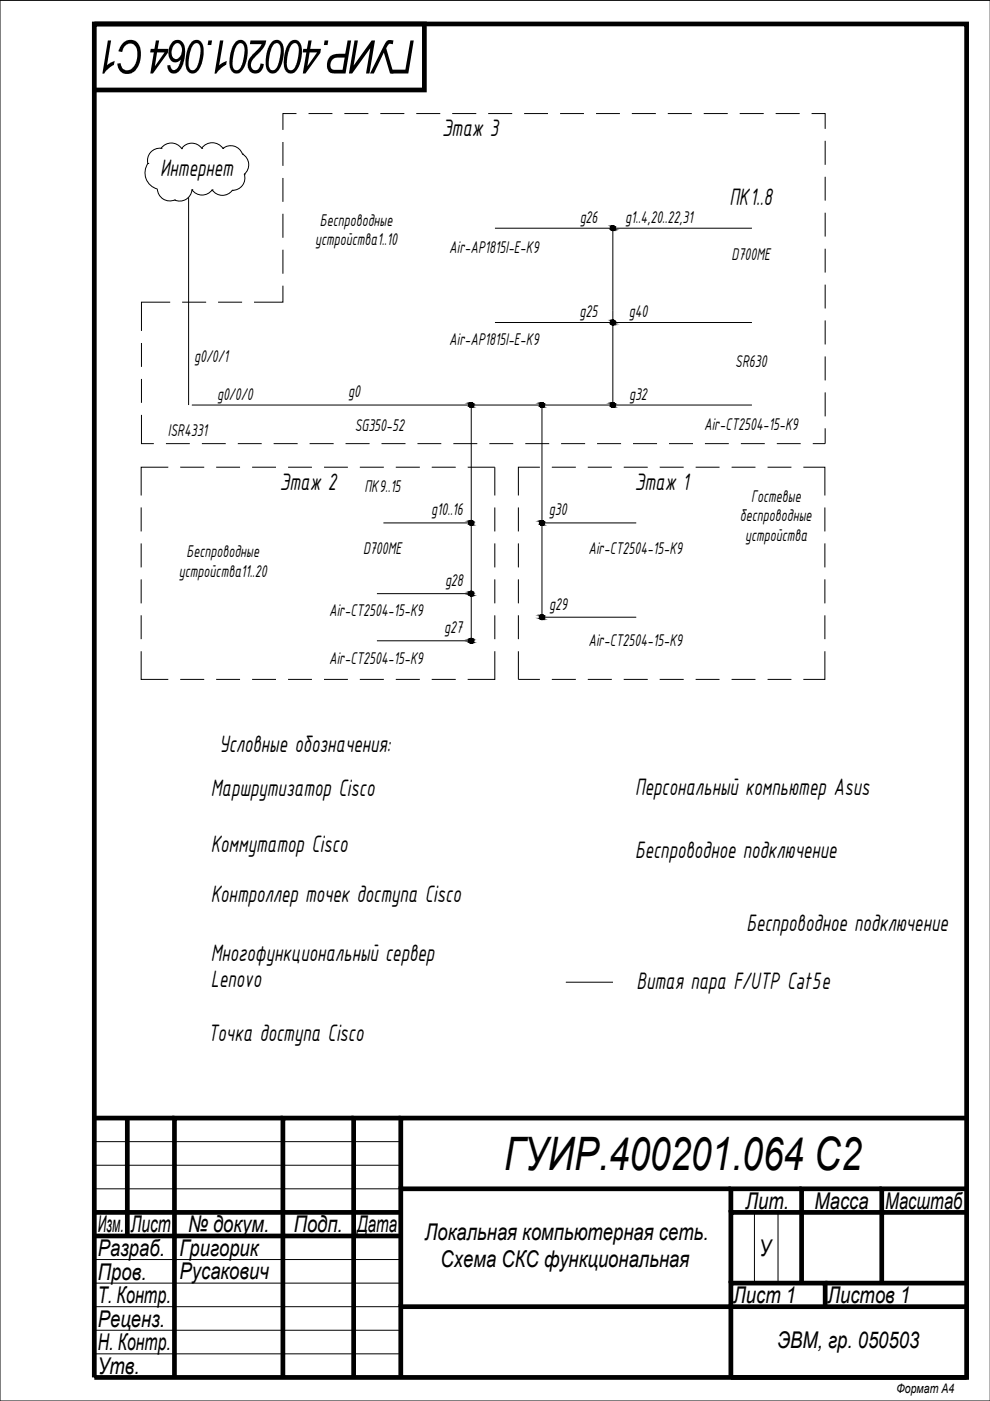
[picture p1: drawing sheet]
<svg xmlns="http://www.w3.org/2000/svg" width="210mm" height="297mm" viewBox="0 0 210 297" stroke-linecap="round" stroke-linejoin="round" font-family="sans-serif">
<!-- layer: 0 -->
<g fill="none" stroke="#000" stroke-width="1" stroke-linecap="butt">
<path d="M20 5.1h184.9v286.9h-184.9zM20 5.1h70v14h-70M20 237.1h17M27 237.1v24.9M60 237.1h-23v54.9M75 237.1h-15v54.9M85 237.1h-10v54.9M204.9 237.1h-119.9v15M20 257h65M155 252.1h-70v24.9M170 252.1h-15v4.9M187 252.1h-17v4.9h-15v15"/>
<path d="M204.9 257h-17.9v15M204.9 252.1h-17.9v4.9h-17v15M20 262h65M175 277v-5h-20v5h-70v15M175 272h29.9M204.9 277h-49.9v15h49.9"/>
</g>
<g fill="none" stroke="#000" stroke-width=".21">
<path d="M0 .1h209.9v296.9h-209.9zM31.3 34.7h.1M31.4 34.6a3.5 3.5 0 0 0 2 5.5M34.1 31.5h.1M34.2 31.4a2.61 2.61 0 0 0-2.9 3.3M34.2 31.4a2.63 2.63 0 0 1 4.3 .1 2.61 2.61 0 0 1 4.3-.1M38.5 31.5h.1M42.8 31.5h.1M42.8 31.4a2.73 2.73 0 0 1 4.5 0M47.2 31.5h.1M47.3 31.5a2.64 2.64 0 0 1 4.1 1.2M51.4 32.7h.1"/>
<path d="M51.4 32.7a2.59 2.59 0 0 1 .4 4.2 2.61 2.61 0 0 1-2.6 3.5M51.8 36.9h.1M33.4 40.1a2.64 2.64 0 0 0 3.6 2.3M37 42.4h.1M40.7 40.2h.1M45 40.3h.1M45 40.3a2.61 2.61 0 0 1-4.3-.1 2.61 2.61 0 0 1-3.7 2.2M45 40.3a2.61 2.61 0 0 0 4.3 .1M49.2 40.4h.1M20 252.1h65M20 247.1h65M20 242.1h65"/>
<path d="M160 257v15h5v-15h5M20 277h65M20 272h65M20 267h65M20 287h65M20 282h65"/>
</g>
<!-- layer: Twisted Pair -->
<g fill="none" stroke="#000" stroke-width=".21">
<path d="M40 41.8v44.1M104.9 48.4h54.5M129.9 48.4v37.5M104.9 68.4h54.5M40.7 85.9h118.7M99.9 85.9v50h-20M114.9 85.9v45h20M81.3 110.9h18.6M114.9 110.9h20M79.9 125.9h20M120 208.2h10"/>
<circle cx="130" cy="48.4" r=".52"/>
<circle cx="130" cy="68.4" r=".52"/>
<circle cx="99.9" cy="85.9" r=".52"/>
<circle cx="114.9" cy="85.9" r=".52"/>
<circle cx="130" cy="85.9" r=".52"/>
<circle cx="99.9" cy="110.9" r=".52"/>
<circle cx="114.9" cy="110.9" r=".52"/>
<circle cx="99.9" cy="125.8" r=".52"/>
<circle cx="99.9" cy="135.8" r=".52"/>
<circle cx="114.9" cy="130.8" r=".52"/>
</g>
<g fill="#000" stroke="#000" stroke-width=".21">
<path d="M129.7 47.9h.2zM129.9 48.9h.2zM129.7 67.9h.2zM129.9 68.8h.2zM99.8 85.4h.1zM99.9 86.3h.2zM114.8 85.4h.1zM114.9 86.3h.2zM129.7 85.4h.2zM129.9 86.3h.2zM99.8 110.4h.1zM99.9 111.3h.2z"/>
<path d="M114.8 110.4h.1zM114.9 111.3h.2zM99.8 135.4h.1zM99.9 136.3h.2zM99.8 125.4h.1zM99.9 126.3h.2zM114.8 130.4h.1zM114.9 131.3h.2z"/>
<path d="M129.7 47.9h.2zM129.7 47.9h.2z"/>
<path d="M129.7 47.9l.2 .1zM129.6 48h.3z"/>
<path d="M129.6 48l.3 .1zM129.6 48l.3 .1z"/>
<path d="M129.6 48.1h.3zM129.5 48.1h.4z"/>
<path d="M129.5 48.1l.4 .1zM129.5 48.1l.4 .1z"/>
<path d="M129.5 48.2l.4 .1zM129.5 48.2l.4 .1z"/>
<path d="M129.4 48.3l.5 .1zM129.4 48.3l.5 .1z"/>
<path d="M129.4 48.4l.5 .1zM129.4 48.4l.5 .1z"/>
<path d="M129.4 48.5h.5zM129.4 48.5h.5z"/>
<path d="M129.5 48.5l.4 .1zM129.5 48.5l.4 .1z"/>
<path d="M129.5 48.6l.4 .1zM129.5 48.6l.4 .1z"/>
<path d="M129.6 48.7l.3 .1zM129.6 48.7l.3 .1z"/>
<path d="M129.6 48.8h.3zM129.6 48.8h.3z"/>
<path d="M129.7 48.8l.2 .1zM129.7 48.8l.2 .1z"/>
<path d="M129.7 48.9h.2zM129.7 48.9h.2z"/>
<path d="M129.9 47.9h.2zM129.9 47.9h.2z"/>
<path d="M129.9 47.9h.3zM129.9 47.9h.3z"/>
<path d="M129.9 47.9l.3 .1zM129.9 47.9l.3 .1z"/>
<path d="M129.9 48.8h.3zM129.9 48.8l.2 .1z"/>
<path d="M129.9 48l.4 .1zM129.9 48l.4 .1z"/>
<path d="M129.9 48.8h.3zM129.9 48.8h.3z"/>
<path d="M129.9 48.1h.5zM129.9 48.1h.5z"/>
<path d="M129.9 48.7h.4zM129.9 48.7l.3 .1z"/>
<path d="M129.9 48.1l.5 .1zM129.9 48.1l.5 .1z"/>
<path d="M129.9 48.6h.5zM129.9 48.6l.4 .1z"/>
<path d="M129.9 48.2l.5 .1zM129.9 48.2l.5 .1z"/>
<path d="M129.9 48.5h.5zM129.9 48.5l.5 .1z"/>
<path d="M129.9 48.3l.5 .1zM129.9 48.3l.5 .1z"/>
<path d="M129.9 48.4l.5 .1zM129.9 48.4l.5 .1z"/>
<path d="M129.9 48.5h.5zM129.9 48.5h.5z"/>
<path d="M129.7 67.9h.2zM129.7 67.9h.2z"/>
<path d="M129.7 67.9l.2 .1zM129.6 68h.3z"/>
<path d="M129.6 68l.3 .1zM129.6 68l.3 .1z"/>
<path d="M129.6 68.1h.3zM129.5 68.1h.4z"/>
<path d="M129.5 68.1l.4 .1zM129.5 68.1l.4 .1z"/>
<path d="M129.5 68.2l.4 .1zM129.5 68.2l.4 .1z"/>
<path d="M129.4 68.3l.5 .1zM129.4 68.3l.5 .1z"/>
<path d="M129.4 68.4l.5 .1zM129.4 68.4l.5 .1z"/>
<path d="M129.4 68.5h.5zM129.4 68.5h.5z"/>
<path d="M129.5 68.5l.4 .1zM129.5 68.5l.4 .1z"/>
<path d="M129.5 68.6l.4 .1zM129.5 68.6l.4 .1z"/>
<path d="M129.6 68.7l.3 .1zM129.6 68.7l.3 .1z"/>
<path d="M129.6 68.8h.3zM129.6 68.8h.3z"/>
<path d="M129.7 68.8h.2zM129.7 68.8h.2z"/>
<path d="M129.7 68.8l.2 .1zM129.7 68.8l.2 .1z"/>
<path d="M129.9 67.9h.2zM129.9 67.9h.2z"/>
<path d="M129.9 67.9h.3zM129.9 67.9h.3z"/>
<path d="M129.9 67.9l.3 .1zM129.9 67.9l.3 .1z"/>
<path d="M129.9 68.8h.3zM129.9 68.8h.2z"/>
<path d="M129.9 68l.4 .1zM129.9 68l.4 .1z"/>
<path d="M129.9 68.8h.3zM129.9 68.8h.3z"/>
<path d="M129.9 68.1h.5zM129.9 68.1h.5z"/>
<path d="M129.9 68.7h.4zM129.9 68.7l.3 .1z"/>
<path d="M129.9 68.1l.5 .1zM129.9 68.1l.5 .1z"/>
<path d="M129.9 68.6h.5zM129.9 68.6l.4 .1z"/>
<path d="M129.9 68.2l.5 .1zM129.9 68.2l.5 .1z"/>
<path d="M129.9 68.5h.5zM129.9 68.5l.5 .1z"/>
<path d="M129.9 68.3l.5 .1zM129.9 68.3l.5 .1z"/>
<path d="M129.9 68.4l.5 .1zM129.9 68.4l.5 .1z"/>
<path d="M129.9 68.5h.5zM129.9 68.5h.5z"/>
<path d="M99.8 85.4h.1zM99.7 85.4h.2z"/>
<path d="M99.7 85.4l.2 .1zM99.7 85.4l.2 .1z"/>
<path d="M99.6 85.5l.3 .1zM99.6 85.5l.3 .1z"/>
<path d="M99.5 85.6h.4zM99.5 85.6h.4z"/>
<path d="M99.5 85.6l.4 .1zM99.5 85.6l.4 .1z"/>
<path d="M99.4 85.7l.5 .1zM99.4 85.7l.5 .1z"/>
<path d="M99.4 85.8l.5 .1zM99.4 85.8l.5 .1z"/>
<path d="M99.4 85.9l.5 .1zM99.4 85.9l.5 .1z"/>
<path d="M99.4 86l.5 .1zM99.4 86l.5 .1z"/>
<path d="M99.4 86.1h.5zM99.4 86.1h.5z"/>
<path d="M99.5 86.1l.4 .1zM99.5 86.1l.4 .1z"/>
<path d="M99.5 86.2h.4zM99.5 86.2h.4z"/>
<path d="M99.6 86.2l.3 .1zM99.6 86.2l.3 .1z"/>
<path d="M99.7 86.3h.2zM99.7 86.3h.2z"/>
<path d="M99.8 86.3l.1 .1zM99.8 86.3l.1 .1z"/>
<path d="M99.9 85.4h.2zM99.9 85.4h.2z"/>
<path d="M99.9 85.4h.3zM99.9 85.4h.3z"/>
<path d="M99.9 85.4l.3 .1zM99.9 85.4l.3 .1z"/>
<path d="M99.9 86.3h.3zM99.9 86.3h.2z"/>
<path d="M99.9 85.5l.4 .1zM99.9 85.5l.4 .1z"/>
<path d="M99.9 86.2h.3zM99.9 86.2l.3 .1z"/>
<path d="M99.9 85.6h.4zM99.9 85.6h.4z"/>
<path d="M99.9 86.2h.4zM99.9 86.2h.3z"/>
<path d="M99.9 85.6l.5 .1zM99.9 85.6l.5 .1z"/>
<path d="M99.9 86.1h.4zM99.9 86.1l.4 .1z"/>
<path d="M99.9 85.7l.5 .1zM99.9 85.7l.5 .1z"/>
<path d="M99.9 86.1h.5zM99.9 86.1h.4z"/>
<path d="M99.9 85.8l.5 .1zM99.9 85.8l.5 .1z"/>
<path d="M99.9 85.9l.5 .1zM99.9 85.9l.5 .1z"/>
<path d="M99.9 86h.5zM99.9 86l.5 .1z"/>
<path d="M114.8 85.4h.1zM114.7 85.4h.2z"/>
<path d="M114.7 85.4l.2 .1zM114.6 85.5h.3z"/>
<path d="M114.6 85.5l.3 .1zM114.6 85.5l.3 .1z"/>
<path d="M114.5 85.6h.4zM114.5 85.6h.4z"/>
<path d="M114.5 85.6l.4 .1zM114.5 85.6l.4 .1z"/>
<path d="M114.4 85.7l.5 .1zM114.4 85.7l.5 .1z"/>
<path d="M114.4 85.8l.5 .1zM114.4 85.8l.5 .1z"/>
<path d="M114.4 85.9l.5 .1zM114.4 85.9l.5 .1z"/>
<path d="M114.4 86l.5 .1zM114.4 86l.5 .1z"/>
<path d="M114.4 86.1h.5zM114.4 86.1h.5z"/>
<path d="M114.5 86.1l.4 .1zM114.5 86.1l.4 .1z"/>
<path d="M114.5 86.2h.4zM114.5 86.2h.4z"/>
<path d="M114.6 86.2l.3 .1zM114.6 86.2l.3 .1z"/>
<path d="M114.7 86.3h.2zM114.7 86.3h.2z"/>
<path d="M114.8 86.3l.1 .1zM114.8 86.3l.1 .1z"/>
<path d="M114.9 85.4h.2zM114.9 85.4h.2z"/>
<path d="M114.9 85.4h.3zM114.9 85.4h.3z"/>
<path d="M114.9 85.4l.3 .1zM114.9 85.4l.3 .1z"/>
<path d="M114.9 86.3h.3zM114.9 86.3h.2z"/>
<path d="M114.9 85.5l.4 .1zM114.9 85.5l.4 .1z"/>
<path d="M114.9 86.2h.3zM114.9 86.2l.3 .1z"/>
<path d="M114.9 85.6h.4zM114.9 85.6h.4z"/>
<path d="M114.9 86.2h.4zM114.9 86.2h.3z"/>
<path d="M114.9 85.6l.5 .1zM114.9 85.6l.5 .1z"/>
<path d="M114.9 86.1h.4zM114.9 86.1l.4 .1z"/>
<path d="M114.9 85.7l.5 .1zM114.9 85.7l.5 .1z"/>
<path d="M114.9 86.1h.5zM114.9 86.1h.4z"/>
<path d="M114.9 85.8l.5 .1zM114.9 85.8l.5 .1z"/>
<path d="M114.9 85.9l.5 .1zM114.9 85.9l.5 .1z"/>
<path d="M114.9 86h.5zM114.9 86l.5 .1z"/>
<path d="M129.7 85.4h.2zM129.7 85.4h.2z"/>
<path d="M129.7 85.4l.2 .1zM129.6 85.5h.3z"/>
<path d="M129.6 85.5l.3 .1zM129.6 85.5l.3 .1z"/>
<path d="M129.6 85.6h.3zM129.5 85.6h.4z"/>
<path d="M129.5 85.6l.4 .1zM129.5 85.6l.4 .1z"/>
<path d="M129.5 85.7l.4 .1zM129.5 85.7l.4 .1z"/>
<path d="M129.4 85.8l.5 .1zM129.4 85.8l.5 .1z"/>
<path d="M129.4 85.9l.5 .1zM129.4 85.9l.5 .1z"/>
<path d="M129.4 86l.5 .1zM129.4 86l.5 .1z"/>
<path d="M129.5 86.1h.4zM129.5 86.1h.4z"/>
<path d="M129.5 86.1l.4 .1zM129.5 86.1l.4 .1z"/>
<path d="M129.6 86.2h.3zM129.6 86.2h.3z"/>
<path d="M129.6 86.2l.3 .1zM129.6 86.2l.3 .1z"/>
<path d="M129.7 86.3h.2zM129.7 86.3h.2z"/>
<path d="M129.7 86.3l.2 .1zM129.7 86.3l.2 .1z"/>
<path d="M129.9 85.4h.2zM129.9 85.4h.2z"/>
<path d="M129.9 85.4h.3zM129.9 85.4h.3z"/>
<path d="M129.9 85.4l.3 .1zM129.9 85.4l.3 .1z"/>
<path d="M129.9 86.3h.3zM129.9 86.3h.2z"/>
<path d="M129.9 85.5l.4 .1zM129.9 85.5l.4 .1z"/>
<path d="M129.9 86.2h.3zM129.9 86.2l.3 .1z"/>
<path d="M129.9 85.6h.5zM129.9 85.6h.5z"/>
<path d="M129.9 86.2h.4zM129.9 86.2h.3z"/>
<path d="M129.9 85.6l.5 .1zM129.9 85.6l.5 .1z"/>
<path d="M129.9 86.1h.5zM129.9 86.1l.4 .1z"/>
<path d="M129.9 85.7l.5 .1zM129.9 85.7l.5 .1z"/>
<path d="M129.9 86.1h.5zM129.9 86.1h.5z"/>
<path d="M129.9 85.8l.5 .1zM129.9 85.8l.5 .1z"/>
<path d="M129.9 85.9l.5 .1zM129.9 85.9l.5 .1z"/>
<path d="M129.9 86h.5zM129.9 86l.5 .1z"/>
<path d="M99.8 110.4h.1zM99.7 110.4h.2z"/>
<path d="M99.7 110.4l.2 .1zM99.6 110.5h.3z"/>
<path d="M99.6 110.5l.3 .1zM99.6 110.5l.3 .1z"/>
<path d="M99.5 110.6h.4zM99.5 110.6h.4z"/>
<path d="M99.5 110.6l.4 .1zM99.5 110.6l.4 .1z"/>
<path d="M99.4 110.7l.5 .1zM99.4 110.7l.5 .1z"/>
<path d="M99.4 110.8l.5 .1zM99.4 110.8l.5 .1z"/>
<path d="M99.4 110.9l.5 .1zM99.4 110.9l.5 .1z"/>
<path d="M99.4 111l.5 .1zM99.4 111l.5 .1z"/>
<path d="M99.4 111.1h.5zM99.4 111.1h.5z"/>
<path d="M99.5 111.1l.4 .1zM99.5 111.1l.4 .1z"/>
<path d="M99.5 111.2h.4zM99.5 111.2h.4z"/>
<path d="M99.6 111.2l.3 .1zM99.6 111.2l.3 .1z"/>
<path d="M99.7 111.3h.2zM99.7 111.3h.2z"/>
<path d="M99.8 111.3l.1 .1zM99.8 111.3l.1 .1z"/>
<path d="M99.9 110.4h.2zM99.9 110.4h.2z"/>
<path d="M99.9 110.4h.3zM99.9 110.4h.3z"/>
<path d="M99.9 110.4l.3 .1zM99.9 110.4l.3 .1z"/>
<path d="M99.9 111.3h.3zM99.9 111.3h.2z"/>
<path d="M99.9 110.5l.4 .1zM99.9 110.5l.4 .1z"/>
<path d="M99.9 111.2h.3zM99.9 111.2l.3 .1z"/>
<path d="M99.9 110.6h.4zM99.9 110.6h.4z"/>
<path d="M99.9 111.2h.4zM99.9 111.2h.3z"/>
<path d="M99.9 110.6l.5 .1zM99.9 110.6l.5 .1z"/>
<path d="M99.9 111.1h.4zM99.9 111.1l.4 .1z"/>
<path d="M99.9 110.7l.5 .1zM99.9 110.7l.5 .1z"/>
<path d="M99.9 111.1h.5zM99.9 111.1h.4z"/>
<path d="M99.9 110.8l.5 .1zM99.9 110.8l.5 .1z"/>
<path d="M99.9 110.9l.5 .1zM99.9 110.9l.5 .1z"/>
<path d="M99.9 111h.5zM99.9 111l.5 .1z"/>
<path d="M114.8 110.4h.1zM114.7 110.4h.2z"/>
<path d="M114.7 110.4l.2 .1zM114.7 110.4l.2 .1z"/>
<path d="M114.6 110.5l.3 .1zM114.6 110.5l.3 .1z"/>
<path d="M114.5 110.6h.4zM114.5 110.6h.4z"/>
<path d="M114.5 110.6l.4 .1zM114.5 110.6l.4 .1z"/>
<path d="M114.4 110.7l.5 .1zM114.4 110.7l.5 .1z"/>
<path d="M114.4 110.8l.5 .1zM114.4 110.8l.5 .1z"/>
<path d="M114.4 110.9l.5 .1zM114.4 110.9l.5 .1z"/>
<path d="M114.4 111l.5 .1zM114.4 111l.5 .1z"/>
<path d="M114.4 111.1h.5zM114.4 111.1h.5z"/>
<path d="M114.5 111.1l.4 .1zM114.5 111.1l.4 .1z"/>
<path d="M114.5 111.2h.4zM114.5 111.2h.4z"/>
<path d="M114.6 111.2l.3 .1zM114.6 111.2l.3 .1z"/>
<path d="M114.7 111.3h.2zM114.7 111.3h.2z"/>
<path d="M114.8 111.3l.1 .1zM114.8 111.3l.1 .1z"/>
<path d="M114.9 110.4h.2zM114.9 110.4h.2z"/>
<path d="M114.9 110.4h.3zM114.9 110.4h.3z"/>
<path d="M114.9 110.4l.3 .1zM114.9 110.4l.3 .1z"/>
<path d="M114.9 111.3h.3zM114.9 111.3h.2z"/>
<path d="M114.9 110.5l.4 .1zM114.9 110.5l.4 .1z"/>
<path d="M114.9 111.2h.3zM114.9 111.2l.3 .1z"/>
<path d="M114.9 110.6h.4zM114.9 110.6h.4z"/>
<path d="M114.9 111.2h.4zM114.9 111.2h.3z"/>
<path d="M114.9 110.6l.5 .1zM114.9 110.6l.5 .1z"/>
<path d="M114.9 111.1h.4zM114.9 111.1l.4 .1z"/>
<path d="M114.9 110.7l.5 .1zM114.9 110.7l.5 .1z"/>
<path d="M114.9 111.1h.5zM114.9 111.1h.4z"/>
<path d="M114.9 110.8l.5 .1zM114.9 110.8l.5 .1z"/>
<path d="M114.9 110.9l.5 .1zM114.9 110.9l.5 .1z"/>
<path d="M114.9 111h.5zM114.9 111l.5 .1z"/>
<path d="M99.8 135.4l.1 .1zM99.7 135.5h.2z"/>
<path d="M99.7 135.5h.2zM99.6 135.5h.3z"/>
<path d="M99.6 135.5h.3zM99.6 135.5h.3z"/>
<path d="M99.5 135.5l.4 .1zM99.5 135.5l.4 .1z"/>
<path d="M99.5 135.6l.4 .1zM99.5 135.6l.4 .1z"/>
<path d="M99.4 135.7l.5 .1zM99.4 135.7l.5 .1z"/>
<path d="M99.4 135.8l.5 .1zM99.4 135.8l.5 .1z"/>
<path d="M99.4 135.9l.5 .1zM99.4 135.9l.5 .1z"/>
<path d="M99.4 136h.5zM99.4 136h.5z"/>
<path d="M99.4 136l.5 .1zM99.4 136l.5 .1z"/>
<path d="M99.5 136.1l.4 .1zM99.5 136.1l.4 .1z"/>
<path d="M99.5 136.2l.4 .1zM99.5 136.2l.4 .1z"/>
<path d="M99.6 136.3h.3zM99.6 136.3h.3z"/>
<path d="M99.7 136.3h.2zM99.7 136.3h.2z"/>
<path d="M99.8 136.3l.1 .1zM99.8 136.3l.1 .1z"/>
<path d="M99.8 125.4h.1zM99.7 125.4h.2z"/>
<path d="M99.7 125.4l.2 .1zM99.7 125.4l.2 .1z"/>
<path d="M99.6 125.5l.3 .1zM99.5 125.6h.4z"/>
<path d="M99.5 125.6h.4zM99.5 125.6h.4z"/>
<path d="M99.5 125.6l.4 .1zM99.5 125.6l.4 .1z"/>
<path d="M99.4 125.7l.5 .1zM99.4 125.7l.5 .1z"/>
<path d="M99.4 125.8l.5 .1zM99.4 125.8l.5 .1z"/>
<path d="M99.4 125.9l.5 .1zM99.4 125.9l.5 .1z"/>
<path d="M99.4 126l.5 .1zM99.4 126l.5 .1z"/>
<path d="M99.4 126.1h.5zM99.4 126.1h.5z"/>
<path d="M99.5 126.1l.4 .1zM99.5 126.1l.4 .1z"/>
<path d="M99.5 126.2l.4 .1zM99.5 126.2l.4 .1z"/>
<path d="M99.6 126.3h.3zM99.6 126.3h.3z"/>
<path d="M99.7 126.3h.2zM99.7 126.3h.2z"/>
<path d="M99.8 126.3l.1 .1zM99.8 126.3l.1 .1z"/>
<path d="M99.9 135.4h.2zM99.9 135.4h.2z"/>
<path d="M99.9 135.4l.3 .1zM99.9 135.4l.3 .1z"/>
<path d="M99.9 125.4h.2zM99.9 125.4h.2z"/>
<path d="M99.9 125.4h.3zM99.9 125.4h.3z"/>
<path d="M99.9 135.5h.3zM99.9 135.5h.3z"/>
<path d="M99.9 136.3h.3zM99.9 136.3h.2z"/>
<path d="M99.9 125.4l.3 .1zM99.9 125.4l.3 .1z"/>
<path d="M99.9 126.3h.3zM99.9 126.3h.2z"/>
<path d="M99.9 135.5h.4zM99.9 135.5h.4z"/>
<path d="M99.9 136.3h.3zM99.9 136.3h.3z"/>
<path d="M99.9 125.5l.4 .1zM99.9 125.5l.4 .1z"/>
<path d="M99.9 126.3h.3zM99.9 126.3h.3z"/>
<path d="M99.9 135.5l.4 .1zM99.9 135.5l.4 .1z"/>
<path d="M99.9 136.2h.4zM99.9 136.2l.3 .1z"/>
<path d="M99.9 125.6h.4zM99.9 125.6h.4z"/>
<path d="M99.9 126.2h.4zM99.9 126.2l.3 .1z"/>
<path d="M99.9 135.6l.5 .1zM99.9 135.6l.5 .1z"/>
<path d="M99.9 136.1h.4zM99.9 136.1l.4 .1z"/>
<path d="M99.9 125.6l.5 .1zM99.9 125.6l.5 .1z"/>
<path d="M99.9 126.1h.4zM99.9 126.1l.4 .1z"/>
<path d="M99.9 135.7l.5 .1zM99.9 135.7l.5 .1z"/>
<path d="M99.9 136h.5zM99.9 136l.4 .1z"/>
<path d="M99.9 125.7l.5 .1zM99.9 125.7l.5 .1z"/>
<path d="M99.9 126.1h.5zM99.9 126.1h.4z"/>
<path d="M99.9 135.8l.5 .1zM99.9 135.8l.5 .1z"/>
<path d="M99.9 135.9l.5 .1zM99.9 135.9l.5 .1z"/>
<path d="M99.9 136h.5zM99.9 136h.5z"/>
<path d="M99.9 125.8l.5 .1zM99.9 125.8l.5 .1z"/>
<path d="M99.9 125.9l.5 .1zM99.9 125.9l.5 .1z"/>
<path d="M99.9 126h.5zM99.9 126l.5 .1z"/>
<path d="M114.8 130.4h.1zM114.7 130.4h.2z"/>
<path d="M114.7 130.4l.2 .1zM114.6 130.5h.3z"/>
<path d="M114.6 130.5l.3 .1zM114.6 130.5l.3 .1z"/>
<path d="M114.5 130.6h.4zM114.5 130.6h.4z"/>
<path d="M114.5 130.6l.4 .1zM114.5 130.6l.4 .1z"/>
<path d="M114.4 130.7l.5 .1zM114.4 130.7l.5 .1z"/>
<path d="M114.4 130.8l.5 .1zM114.4 130.8l.5 .1z"/>
<path d="M114.4 130.9l.5 .1zM114.4 130.9l.5 .1z"/>
<path d="M114.4 131l.5 .1zM114.4 131l.5 .1z"/>
<path d="M114.4 131.1h.5zM114.4 131.1h.5z"/>
<path d="M114.5 131.1l.4 .1zM114.5 131.1l.4 .1z"/>
<path d="M114.5 131.2l.4 .1zM114.5 131.2l.4 .1z"/>
<path d="M114.6 131.3h.3zM114.6 131.3h.3z"/>
<path d="M114.7 131.3h.2zM114.7 131.3h.2z"/>
<path d="M114.8 131.3l.1 .1zM114.8 131.3l.1 .1z"/>
<path d="M114.9 130.4h.2zM114.9 130.4h.2z"/>
<path d="M114.9 130.4h.3zM114.9 130.4h.3z"/>
<path d="M114.9 130.4l.3 .1zM114.9 130.4l.3 .1z"/>
<path d="M114.9 131.3h.3zM114.9 131.3h.2z"/>
<path d="M114.9 130.5l.4 .1zM114.9 130.5l.4 .1z"/>
<path d="M114.9 131.3h.3zM114.9 131.3h.3z"/>
<path d="M114.9 130.6h.4zM114.9 130.6h.4z"/>
<path d="M114.9 131.2h.4zM114.9 131.2l.3 .1z"/>
<path d="M114.9 130.6l.5 .1zM114.9 130.6l.5 .1z"/>
<path d="M114.9 131.1h.4zM114.9 131.1l.4 .1z"/>
<path d="M114.9 130.7l.5 .1zM114.9 130.7l.5 .1z"/>
<path d="M114.9 131.1h.5zM114.9 131.1h.4z"/>
<path d="M114.9 130.8l.5 .1zM114.9 130.8l.5 .1z"/>
<path d="M114.9 130.9l.5 .1zM114.9 130.9l.5 .1z"/>
<path d="M114.9 131h.5zM114.9 131l.5 .1z"/>
</g>
<!-- layer: floor -->
<g fill="none" stroke="#000" stroke-width=".21">
<path d="M60 30.1v5.1M60 37.7v5.1M62.9 24.1h-2.9v3.4M65.4 24.1h5.1M73 24.1h5.1M80.6 24.1h5.1M88.3 24.1h5.1M95.9 24.1h5.1M103.5 24.1h5.1M111.1 24.1h5.1M118.8 24.1h5M126.4 24.1h5"/>
<path d="M134 24.1h5.1M141.6 24.1h5.1M149.2 24.1h5.1M156.8 24.1h5.1M164.5 24.1h5.1M172.1 24.1h2.9v3.2M175 29.9v5M175 37.5v5M60 45.3v5.1M60 52.9v5.1M175 45.1v5.1M175 52.7v5.1"/>
<path d="M30 72.7v5.1M36.1 64.1h-6.1v6.1M38.6 64.1h5.1M46.2 64.1h5.1M60 60.6v3.5h-6.1M175 60.3v5.1M175 67.9v5.1M175 75.6v5.1M30 88v6.1h2.6M30 80.3v5.1M35.2 94.1h5M35.7 99.1h-5.8v6"/>
<path d="M38.2 99.1h5.1M42.8 94.1h5.1M45.8 99.1h5.1M50.4 94.1h5.1M53.5 99.1h5M58 94.1h5.1M61.1 99.1h5M65.6 94.1h5.1M68.7 99.1h5.1M73.3 94.1h5.1M76.3 99.1h5.1M80.9 94.1h5.1"/>
<path d="M83.9 99.1h5.1M88.5 94.1h5.1M91.5 99.1h5.1M96.1 94.1h5.1M99.2 99.1h5.7v6M103.8 94.1h5M111.4 94.1h5M114.5 99.1h-4.6v6M117 99.1h5.1M119 94.1h5.1M124.6 99.1h5.1M126.6 94.1h5.1"/>
<path d="M132.2 99.1h5.1M134.2 94.1h5.1M139.9 99.1h5.1M141.8 94.1h5.1M147.5 99.1h5.1M149.5 94.1h5M155.1 99.1h5.1M157.1 94.1h5M162.7 99.1h5.1M164.7 94.1h5.1M170.3 99.1h4.6v6M175 90.8v3.3h-2.7"/>
<path d="M175 83.2v5.1M29.9 107.6v5.1M29.9 115.2v5.1M104.9 107.6v5.1M104.9 115.2v5.1M109.9 107.6v5.1M109.9 115.2v5.1M174.9 107.6v5.1M174.9 115.2v5.1M29.9 138.1v5.9h5.8M29.9 122.8v5.1M29.9 130.5v5"/>
<path d="M104.9 138.1v5.9h-5.7M104.9 122.8v5.1M104.9 130.5v5M109.9 138.1v5.9h4.6M109.9 122.8v5.1M109.9 130.5v5M174.9 138.1v5.9h-4.6M174.9 122.8v5.1M174.9 130.5v5M38.2 144h5.1M45.8 144h5.1M53.5 144h5"/>
<path d="M61.1 144h5M68.7 144h5.1M76.3 144h5.1M83.9 144h5.1M91.5 144h5.1M117 144h5.1M124.6 144h5.1M132.2 144h5.1M139.9 144h5.1M147.5 144h5.1M155.1 144h5.1M162.7 144h5.1"/>
</g>
<g font-size="9.8">
<text x="88.1" y="8.6" transform="rotate(-180 88.1 8.6)">ГУИР.400201.064 С1</text>
<text x="106.9" y="248.1">ГУИР.400201.064 С2</text>
</g>
<g font-size="5.4">
<text x="93.7" y="28.8">Этаж 3</text>
<text x="33.9" y="37.4">Интернет</text>
<text x="154.6" y="43.4">ПК1..8</text>
<text x="59.4" y="103.8">Этаж 2</text>
<text x="134.6" y="103.8">Этаж 1</text>
<text x="46.5" y="159.5">Условные обозначения:</text>
<text x="44.7" y="168.8">Маршрутизатор Cisco</text>
<text x="134.7" y="168.5">Персональный компьютер Asus</text>
<text x="44.7" y="180.7">Коммутатор Cisco</text>
<text x="134.7" y="182">Беспроводное подключение</text>
<text x="44.7" y="191.3">Контроллер точек доступа Cisco</text>
<text x="158.3" y="197.3">Беспроводное подключение</text>
<text x="44.7" y="203.8">Многофункциональный сервер</text>
<text x="44.7" y="209.3">Lenovo</text>
<text x="135" y="209.7">Витая пара F/UTP Cat5e</text>
<text x="44.1" y="220.7">Точка доступа Cisco</text>
</g>
<g font-size="4.9">
<text x="158.1" y="256.3">Лит.</text>
<text x="172.7" y="256.3">Масса</text>
<text x="187.7" y="256.3">Масштаб</text>
<text x="20.7" y="261.3">Изм.</text>
<text x="27.7" y="261.3">Лист</text>
<text x="39.9" y="261.3">№ докум.</text>
<text x="62.3" y="261.3">Подп.</text>
<text x="75.7" y="261.3">Дата</text>
<text x="90.1" y="262.9">Локальная компьютерная сеть.</text>
<text x="20.7" y="266.3">Разраб.</text>
<text x="38.1" y="266.3">Григорик</text>
<text x="93.4" y="268.7">Схема СКС функциональная</text>
<text x="161" y="266.3">У</text>
<text x="20.7" y="271.3">Пров.</text>
<text x="38.1" y="271.3">Русакович</text>
<text x="20.7" y="281.3">Реценз.</text>
<text x="20.7" y="276.3">Т. Контр.</text>
<text x="155.5" y="276.3">Лист 1</text>
<text x="175.5" y="276.3">Листов 1</text>
<text x="20.7" y="286.3">Н. Контр.</text>
<text x="164.8" y="285.9">ЭВМ, гр. 050503</text>
<text x="20.7" y="291.3">Утв.</text>
</g>
<g font-size="3.9">
<text x="67.8" y="47.8">Беспроводные</text>
<text x="122.9" y="47.3">g26</text>
<text x="132.6" y="47.3">g1..4,20..22,31</text>
<text x="66.8" y="52">устройства1..10</text>
<text x="95.2" y="53.6">Air-AP1815I-E-K9</text>
<text x="155.1" y="55">D700ME</text>
<text x="122.9" y="67.3">g25</text>
<text x="133.3" y="67.3">g40</text>
<text x="41.1" y="76.8">g0/0/1</text>
<text x="95.2" y="73.1">Air-AP1815I-E-K9</text>
<text x="155.9" y="77.8">SR630</text>
<text x="46" y="84.7">g0/0/0</text>
<text x="73.8" y="84.2">g0</text>
<text x="133.4" y="84.7">g32</text>
<text x="35.6" y="92.5">ISR4331</text>
<text x="75.2" y="91.4">SG350-52</text>
<text x="149.3" y="91.2">Air-CT2504-15-K9</text>
<text x="77.3" y="104.2">ПК9..15</text>
<text x="159.3" y="106.3">Гостевые</text>
<text x="91.4" y="109.2">g10..16</text>
<text x="116.4" y="109.2">g30</text>
<text x="156.9" y="110.5">беспроводные</text>
<text x="39.6" y="118.1">Беспроводные</text>
<text x="77" y="117.4">D700ME</text>
<text x="124.7" y="117.4">Air-CT2504-15-K9</text>
<text x="158" y="114.7">устройства</text>
<text x="37.9" y="122.3">устройства11..20</text>
<text x="94.4" y="124.2">g28</text>
<text x="69.8" y="130.7">Air-CT2504-15-K9</text>
<text x="116.5" y="129.2">g29</text>
<text x="94.2" y="134.2">g27</text>
<text x="124.7" y="136.9">Air-CT2504-15-K9</text>
<text x="69.8" y="140.7">Air-CT2504-15-K9</text>
</g>
<text font-size="2.8" x="190.1" y="295.3">Формат А4</text>
</svg>
